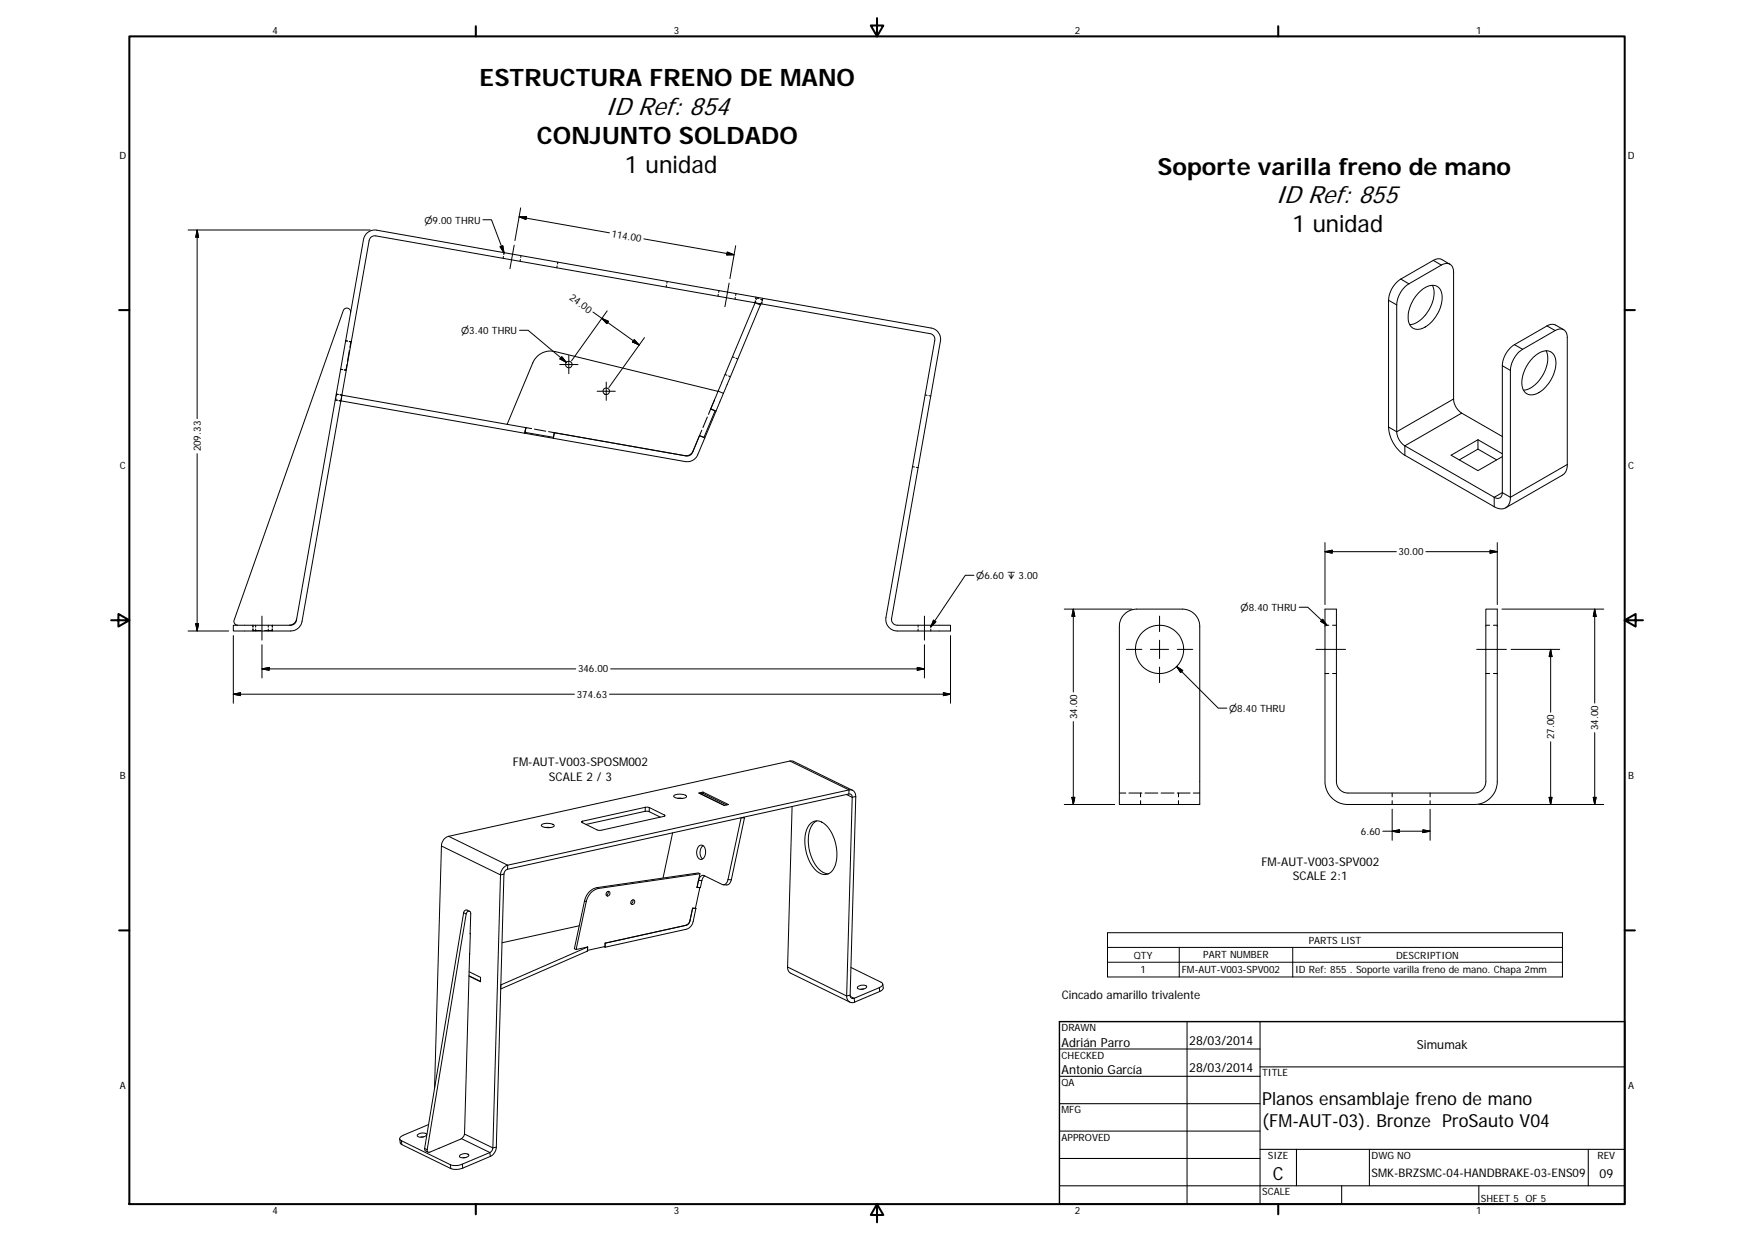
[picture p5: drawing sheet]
<svg xmlns="http://www.w3.org/2000/svg" width="594mm" height="420mm" viewBox="0 0 594 420" stroke-linecap="round" stroke-linejoin="round" font-family="sans-serif">
<g fill="none" stroke="#000" stroke-width=".36">
<path d="M170.5 86.8l-.1 .7M170.7 85.5l-.1 .7M176.2 87.8l-.1 .7M176.5 86.6l-.1 .6M188.7 90l-.1 .7M188.9 88.8l-.1 .6M225.7 96.5l-.1 .7M226 95.3l-.1 .6M243.3 99.7l-.1 .6M243.5 98.4l-.1 .6M249.3 99.4l-.1 .6M117.1 115.4l.6 .1"/>
<path d="M117.1 115.3l.6 .1M118.3 115.6l.5 .1-.3 1.9M118.3 118.6l-.6 3.8M118.3 115.6l.7 .1M249 100.7v.6M255.8 101.9l-.1 .6 .3-.6M256 100.6l-.1 .6M257 101.1l-.6-.3-.2 .6M257.6 101.3l.6 .3M257.9 102.4l-.2 .4M258.1 102.3l-.1 .6M258.2 101.6l-.1 .4"/>
<path d="M258.4 101l-.2 .6M113.5 135.4l.7 .2M113.8 134.7l-.1 .7 .6 .1M113.9 133.4l.6 .1M114.6 133.6l-.6-.1-.1 .6M114.8 135.7l.6 .1M114.9 135.6l.6 .1M115.2 133.6l.6 .1M115.2 133.7l.6 .1M115.4 125l.6 .1M115.4 125.1l.6 .1M116.6 125.3l.7 .1"/>
<path d="M117.5 123.4l-.3 1.9-.6-.1M240.7 138.5l-.7 1.8M245.6 126.8l.6 .2M246.8 127.3l.6 .3M248.1 120.8l.6 .3M249.3 121.3l.6 .2M313.4 133.7l.6 .1M314.6 134l.7 .1M178.1 144.8l2 .3M181 145.3l3.8 .7M185.8 146.1l1.9 .4M237.7 145.6l-.8 1.8"/>
<path d="M239.6 141.2l-1.5 3.6M309.1 158l.6 .1M310.3 158.2l.7 .1M85.7 213v.6M85.7 212.9v.6h2.6M85.7 211.7v.6M86.6 211.7v.6M86.6 213v.6M90.9 211.7v.6M90.9 213v.6M92.2 212.9v.6h-2.6M92.2 211.7v.6"/>
<path d="M92.3 211.7v.6M92.3 213v.6M311 211.7v.6M311 213v.6M315.2 211.7v.6M315.2 213v.6M448.8 211.7h1.3M451.4 211.7h1.2M503.3 211.7h1.2M505.8 211.7h1.3M448.8 228h1.3M451.4 228h1.2"/>
<path d="M503.3 228h1.2M505.8 228h1.3M379.1 268.5h2.2M382.4 268.5h4.4M386.3 268.5v1.3M386.3 271.1v1.3M387.8 268.5h4.4M393.3 268.5h4.3M398.7 268.5h4.4M399.2 268.5v1.3M399.2 271.1v1.3M404.2 268.5h2.2"/>
<path d="M471.5 268.5v1.3M471.5 271.1v1.3M484.4 268.5v1.3M484.4 271.1v1.3M358.8 355.2h68M402.1 345.9v61.8M426.8 345.9v61.8M358.8 364.4h68M358.8 373.7h68M426.8 361.2h123.5M358.8 382.9h68M358.8 392.2h68"/>
<path d="M426.8 389.1h123.5M439.1 389.1v12.4M463.8 389.1v12.4M537.9 389.1v12.4M358.8 401.5h191.5M454.4 401.5v6.2M500.9 401.5v6.2"/>
</g>
<g fill="none" stroke="#000" stroke-width=".34">
<path d="M63.7 77.9h61.7M66.8 77.9l.5 2.4h-1zM66.8 77.9v63.8M124.2 79a4 4 0 0 1 3.4-1.1l187.8 33.2a3.8 3.8 0 0 1 3.1 4.4l-16.5 93.9a1.98 1.98 0 0 0 1.9 2.3h18v1.9h-18a3.9 3.9 0 0 1-3.8-4.5l16.5-93.9a1.89 1.89 0 0 0-1.6-2.2l-187.7-33.1a1.97 1.97 0 0 0-2.3 1.5l-22.7 129a3.9 3.9 0 0 1-3.8 3.2h-19.5v-1.9h19.5a1.99 1.99 0 0 0 1.9-1.6l22.7-129zM163.5 74.4h3l4.2 11.3M175.8 73.4h2.5l-.2 .9zM175.8 73.4l30.6 5.4M176.4 70.4l-2 11.1M169.4 83.5l.9-.3 .4 2.5zM174.2 83l-1.5 8M218.1 80.9l30.5 5.4M246.3 85.3l2.3 1h-2.4z"/>
<path d="M246.9 95.8l-1.4 8M249.2 83.2l-2 11.1M474.4 94.5l2.8 1.6M474.4 94.5a9.1 9.1 0 0 0-4.1 7.2M477.2 96.1a9.1 9.1 0 0 0-4.1 7.1M480.3 99.3a5.8 5.8 0 0 1 6.4-2.4 5.5 5.5 0 0 1 1.4 6.6 10.8 10.8 0 0 1-7.8 8 3.5 3.5 0 0 1-3.4-4.4 12.6 12.6 0 0 1 3.4-7.8zM485.2 96.6a10.4 10.4 0 0 1-3 10.7 7.3 7.3 0 0 1-4.7 2.6M485.5 88.2l-11.1 6.3M485.5 88.2a2.86 2.86 0 0 1 2.9-.3l2.7 1.6M485.5 88.2l2.7 1.5M488.2 89.7l-11 6.4M488.2 89.7a2.54 2.54 0 0 1 2.9-.2 2.54 2.54 0 0 1 1.2 2.6v43"/>
<path d="M118.7 105.8a1.28 1.28 0 0 0-.9-1.5 1.28 1.28 0 0 0-1.5 .9l-37 104.8a1.33 1.33 0 0 0 1.2 1.7M176 111.8h2.9l12.9 10.9M200.8 105.6l15.7 11.2M203.8 107.8l2.3 1-.6 .8zM205.6 105.3l-12 16.9M214.8 115l1.7 1.8-2.3-1zM218.3 114.3l-12.1 16.9M257.5 103.3l-1.7-.8-12.2 29-.4 .9 1.8 .8M257.5 103.3l-12.5 29.9M257.7 102.8l-.2 .5M470.3 101.7l2.8 1.5M470.3 101.7v42.9"/>
<path d="M473.1 103.2v43M512.9 116.7l2.8 1.6M512.9 116.7a9 9 0 0 0-4.1 7.1M515.7 118.3a9.2 9.2 0 0 0-4.1 7.1M523.7 118.8a10.6 10.6 0 0 1-2.9 10.7 7.5 7.5 0 0 1-4.8 2.6M524 110.3a2.96 2.96 0 0 1 2.9-.2l2.7 1.5M524 110.3l-11.1 6.4M524 110.3l2.7 1.6M526.7 111.9a2.51 2.51 0 0 1 2.9-.3 2.51 2.51 0 0 1 1.2 2.7v43M526.7 111.9l-11 6.4M189.6 123.4h6.2M190.3 120.8l1.5 1.9-2.2-1.2z"/>
<path d="M192.7 120.3v6.2M202.2 132.5h6.2M205.3 129.4v6.2M242 135.4l-1.3 3.1 1.5 .6-3.8 9-1.5-.7-2.4 5.8a1.97 1.97 0 0 1-2.1 1.2l-44.6-7.9-.4 1.9M242 135.4l-1.3 3 1.8 .8M242.5 139.2l-6.2 14.8a3.8 3.8 0 0 1-4.2 2.3l-54.4-9.6M243.2 132.5l-55.2-13.5a6.5 6.5 0 0 0-7.5 3.8l-8.7 20.9M243.2 132.4l-1.2 3M245 133.2l-2.5 6M492.3 135.1a6 6 0 0 0 2.8 4.8M492.3 135.1l-19.2 11.1M495.1 139.9l-19.3 11"/>
<path d="M495.1 139.9l13.7 7.9M508.8 123.8l2.8 1.6M508.8 123.8v43M511.6 125.4v43M519.3 121a5.1 5.1 0 0 1 6.2-1.7 6.2 6.2 0 0 1 .9 7 10.6 10.6 0 0 1-7.5 7.4 3.6 3.6 0 0 1-3.5-4.4 13.1 13.1 0 0 1 3.9-8.3zM66.8 153.6v60M178.1 144.8l-.4 1.9M178.1 144.8l-62.3-11-.3 1.9 62.2 11M178.1 144.8l-.2 1.6 9.5 1.7 .3-1.6 44.2 7.8a2.55 2.55 0 0 0 2.9-1.6M236.9 147.5l1.8 .8M470.3 144.6a12.2 12.2 0 0 0 5.5 9.5M470.3 144.6l2.8 1.6"/>
<path d="M473.1 146.2a6.1 6.1 0 0 0 2.7 4.7M475.8 150.9v3.2M475.8 150.9l30.3 17.5M475.8 154.1l30.3 17.5M500.6 152.1l6.3 3.6M500.6 148.9l-9.1 5.2 9.1 5.2 8.2-4.7M500.6 152.1l-6.3 3.6M500.6 148.9v3.2M500.6 148.9l8.2 4.7M530.8 157.3l-19.2 11.1M530.8 157.3a3.8 3.8 0 0 1-1.6 3.5l-19.2 11.1M506.1 168.4v3.2"/>
<path d="M508.8 166.8l2.8 1.6M508.8 166.8a1.67 1.67 0 0 1-.8 1.8 1.67 1.67 0 0 1-1.9-.2M508.8 166.8l-2.7 1.6M511.6 168.4a3.3 3.3 0 0 1-1.6 3.5 3.3 3.3 0 0 1-3.9-.3M329.9 194.8h-2.9l-11.8 17.5M448.8 183.7v21M448.8 186.8l2.4-.5v1zM448.8 186.8h24.1M483 186.8h24.1M504.7 186.3l2.4 .5-2.4 .5zM507.1 183.7v21M63.7 213.6h13.8"/>
<path d="M66.3 211.2h1l-.5 2.4zM79 215.2v22.9M88.7 208.6v8.1M88.7 218.3v11.2M100.5 209.5a2.56 2.56 0 0 1-2.6 2.2M313.1 208.6v8.1M313.1 218.3v11.2M316.2 210l.8 .5-1.8 1.8zM321.9 215.2v22.9M360.5 206.2h22.9M363.5 206.2v28.1M363.5 206.2l.5 2.5h-1z"/>
<path d="M380.8 208a6 6 0 0 1 4.2-1.8h15.5a5.9 5.9 0 0 1 5.9 5.9v60.3h-27.3v-60.3a5.6 5.6 0 0 1 1.7-4.1zM381.5 219.9h5.3M389.6 219.9h6.2M392.7 208.6v5.2M392.7 216.8v6.1M398.7 219.9h5.3M440 205.6h2.9l6.5 6.1M445.7 219.9h10.1M448 209.7l1.4 2-2.1-1.3zM448.8 206.2h3.8v58.4a3.9 3.9 0 0 0 3.9 3.9h42.8a3.9 3.9 0 0 0 4-3.9v-58.4h3.8v58.4a7.8 7.8 0 0 1-7.8 7.8h-42.8a7.8 7.8 0 0 1-7.7-7.8zM500.1 219.9h10.1M508.7 206.2h34.5"/>
<path d="M511.8 219.9h16.5M525.2 219.9v21.2M525.2 219.9l.5 2.4h-1zM540.1 206.2v31.8M540.1 206.2l.5 2.5h-1zM79 235l2.5-.5v1zM79 235h115.6M88.7 226.5l2.5-.5v.9zM88.7 226.5h106.3M206.4 235h115.5M206.8 226.5h106.3M310.7 226l2.4 .5-2.4 .4z"/>
<path d="M319.5 234.5l2.4 .5-2.4 .5zM392.7 225.9v5.2M398.5 225.6l14.1 14.2h2.9M398.5 225.6l2.1 1.4-.7 .7zM267.5 257.7l1.2 .1 20 9.8M267.5 257.7l-115.6 25.4M267.5 257.7l20.1 9.7M363.5 244.3v28.1M525.2 251.1v21.3M540.1 248.1v24.3M183.6 279.1a4.5 4.5 0 0 1 4.1 .3 2.15 2.15 0 0 1-2.6 .8l-.4-.1a1.04 1.04 0 0 1-1.3-.8zM197.3 278v.6"/>
<path d="M218.5 274.7l1.4 .1M218.5 274.7l-20 4.4M218.6 273.3l1.3 .1M218.6 273.3l-.1 1.4M218.6 273.3l-21.3 4.7M219.9 274.8l3.8 1.9M219.9 273.4v1.4M219.9 273.4l5.2 2.5M225.1 275.9l-.1 .4M225.1 275.9l.1 .3-.2 .2-21.8 4.7-.9-.1-5.3-2.6-.1-.2 .4-.2M228.3 269.3a4.4 4.4 0 0 1 4.2 .3 2.1 2.1 0 0 1-2.6 .7h-.4a1.07 1.07 0 0 1-1.2-.9zM229.5 270.3h1.6"/>
<path d="M230.3 270.2v.1M236.7 268.5l1.4-.3 8.6 4.2-1.4 .3zM237 268.6h1.1M237 268.6l8.4 4.1M238.1 268.2v.4M238.1 268.6l8 3.9M251.7 276.7l.5 .2M252.2 276.9h-1.2l-4.4 20.9M252.2 276.9l-4.5 21M268.3 273.1l-1.5 54.3M274.3 279a3.6 3.6 0 0 1 5.7 .6 14 14 0 0 1 2.2 14.8 3.5 3.5 0 0 1-5.9 .2 14 14 0 0 1-2.6-14.8zM276.6 277.9a7.4 7.4 0 0 0-2.8 7.4 12.6 12.6 0 0 0 5.1 10.1l1.7 .4"/>
<path d="M286.7 269l1.9 .9M287.5 268.8a.94 .94 0 0 1 1.1 1.1M287.5 268.8l-115.6 25.5M287.6 267.4a1.94 1.94 0 0 1 2.2 2.3M287.6 267.4l-.1 1.4M287.6 267.4l-115.6 25.5M288.6 269.9l-1.8 67.3M289.8 269.7l-1.2 .2M289.8 269.7l-1.9 67.2M360.5 272.4h17M363 270h1l-.5 2.4zM471.5 274v10.5"/>
<path d="M484.4 274v10.5M524.7 270h1l-.5 2.4zM539.6 270h1l-.5 2.4zM543.2 272.4h-42.3M149.5 286.4l-2.3 82M149.5 286.4l20 9.8M151.9 283.1l20.1 9.8M151.9 283.1a3.4 3.4 0 0 0-2.4 3.3M169.5 296.2l-2.6 92.4M170.7 296l-1.2 .2M170.7 296l-2.6 92.4M171.9 294.3a1.78 1.78 0 0 0-1.2 1.7"/>
<path d="M172 292.9a3.5 3.5 0 0 0-2.5 3.3M172 292.9l-.1 1.4M184.7 280.1l1.6 .1M227.8 282l-3.2 15.3M236.6 298.1l-.5 2.3 1.1 .1 .5-2.4M236.6 298.1h1.1M236.8 286.4a1.49 1.49 0 0 1 1.6 .1 1.49 1.49 0 0 1 .6 1.6 2.17 2.17 0 0 1-1.9 2.8 3.1 3.1 0 0 1-.3-4.5zM237.1 295.8l-1 4.7h.9M237.1 295.8l-.6-.2-34.3 4.9M237.1 295.8l-34.4 5M238.2 286.3a3.1 3.1 0 0 0-.3 4.5M238.7 296.6l-.6 .6-.4 .9"/>
<path d="M246.6 297.8l1.1 .1M246.6 297.8a1.68 1.68 0 0 1-2 1.7l-6.1-3a1.55 1.55 0 0 0-1.9 1.6M247.7 297.9a1.96 1.96 0 0 1-1.5 1.7h-1.2M468.3 281.4h16.1M471.5 281.4l2.5-.5v1zM481.9 280.9l2.5 .5-2.5 .5zM157 309l.9 .4M157 309l-13.2 79.8M157.9 309.4a.78 .78 0 0 1 .7-.9 .78 .78 0 0 1 .8 .8l-.2 6.8M157.9 309.4l-13.2 79.9M159.1 308.5l-.9-.4a.94 .94 0 0 0-1.2 .9M159.2 316.1l-.1 6.9"/>
<path d="M159.2 316.1h.1M196.2 313.4l-26.2 5.8M198 305l-3.5 16.2 .6 .3M198 305l.6 .3M198.6 305.3l-3.5 16.2 3.9-.9v1.2M202.2 300.5l.5 .3M202.2 300.5a5.5 5.5 0 0 0-4.2 4.5M202.7 300.8a5.5 5.5 0 0 0-4.1 4.5M205 319.3v1.4M205.6 302a.73 .73 0 0 1 1.1 .4 .73 .73 0 0 1-.8 .9 .71 .71 0 0 1-.7-.5 .71 .71 0 0 1 .4-.8zM206 301.8a.98 .98 0 0 1-.7 1.3M214 304.8a.75 .75 0 0 1 1.1 .6 .75 .75 0 0 1-.9 .8 .75 .75 0 0 1-.6-.6 .75 .75 0 0 1 .4-.8z"/>
<path d="M214.3 304.6a1.01 1.01 0 0 1-.6 1.3M232.4 313.2h.1M232.5 313.2l-27.5 6.1-.1 1.2-5.9 1.3M233.6 311.9h.1M233.6 311.9l-.3 .8-.8 .5M233.7 311.6a2.29 2.29 0 0 1-1.6 1.7M234.6 307.5l1.1 .1M235.6 307.5l.1 .1M235.7 307.6l-.9 4.4a3.3 3.3 0 0 1-2.4 2.6l-27.4 6.1M236.9 300.5h.1M237 300.5l-1.5 7h-.9l-1 4.4M375.1 315.8h154.1v15h-154.1z"/>
<path d="M158.8 330.4l3.9 1.9M158.9 329l3.9 1.9-.1 1.5-3.9-1.9M159.1 323l-1.8 60.6a2.49 2.49 0 0 1-1.3 2.1l-3.4 1.4M199 322l-29.4 12.8M199 321.8h.1M199 320.6l-29.4 12.9M199 320.6v1.4M204.6 320.5l.4 .2M266.8 327.4a2.2 2.2 0 0 0 1 2.1l20 9.8M266.8 327.4l20 9.8M286.8 337.2a1.94 1.94 0 0 0 2.7 2.1M287.9 336.9l-1.1 .3"/>
<path d="M287.9 336.9a.98 .98 0 0 0 1.4 1.1M288 337.4l1.3 .6M288.2 327.6l10.2 4.9a.86 .86 0 0 1 .6 1 .86 .86 0 0 1-.9 .7l-.3 .2M289.3 338l.2 1.3M290.5 334.1l1.4-.6a1.29 1.29 0 0 1 1.7 .7 2.24 2.24 0 0 1-3.2 .2zM292.5 334.8l-.9 .2M297.8 334.4l-8.5 3.6M297.8 334.4l.2 1.3M298 335.7l-8.5 3.6M299 333.2l.1 1.6-1.1 .9M375.1 320.8h154.1M375.1 325.8h154.1"/>
<path d="M399.4 320.8v10M437.8 320.8v10M135.4 385.6l.2 1.4 .5 .5M135.9 386.2l16.6 8.1M135.9 386.2l.2 1.3M136.1 387.5l16.6 8.1M141.5 384.2l1.4-.6a.99 .99 0 0 1 1.5 .8l-1.6 .6a1.05 1.05 0 0 1-1.5-.7zM143.5 384.9l-1 .1M143.8 388.8l.9 .5M143.8 388.8l.2 .8 1 .5M145.2 380.7l-8.6 3.7a1.06 1.06 0 0 0-1 1.6l.3 .2M152.5 394.3l.2 1.3"/>
<path d="M152.6 387.1h.1M152.6 387.1l-7 3a.65 .65 0 0 1-.7-.1 .65 .65 0 0 1-.2-.7M155.8 391.2l1.4-.6a.98 .98 0 0 1 1.5 .8l-1.6 .6a1.03 1.03 0 0 1-1.4-.7zM156.3 385.5l9.6 4.7M156.6 394.1l-2.2 .5-1.9-.3M156.6 394.1l.2 1.4M156.8 395.5l-2.2 .4-1.9-.3M157.3 383.9l9.6 4.7M157.8 391.9l-1 .1M165.9 390.2l.2 1.3M165.9 390.2l-9.3 3.9M166.1 391.5l-9.3 4"/>
<path d="M166.9 388.6l-.3 1.1-.7 .5M168.1 388.4l-1.2 .2M168.1 388.4a3.7 3.7 0 0 1-2 3.1"/>
<circle cx="192.7" cy="123.4" r="1.11"/>
<circle cx="205.3" cy="132.5" r="1.11"/>
<circle cx="392.7" cy="219.9" r="8.2"/>
</g>
<g fill="#000">
<circle cx="178.1" cy="144.8" r=".16"/>
<circle cx="199" cy="320.6" r=".16"/>
</g>
<g fill="none" stroke="#000" stroke-width=".69">
<path d="M43.8 12.3h506.5v395.4h-506.5zM161.2 8.9v3.4M297 6.1v6.2l-2.1-3.7h4.3l-2.2 3.7M432.9 8.9v3.4M40.4 105h3.4M550.3 105h3.4M37.6 210h6.2l-3.7-2.1v4.2l3.7-2.1M550.3 210l3.7 2.1v-4.2l-3.7 2.1h6.2M40.4 315h3.4M550.3 315h3.4M161.2 407.7v3.4M297 407.7l2.2 3.7h-4.3l2.1-3.7v6.1"/>
<path d="M432.9 407.7v3.4"/>
</g>
<path d="M358.8 345.9h191.5v61.8h-191.5z" fill="none" stroke="#000" stroke-width=".48"/>
<g fill="#000" stroke="#000" stroke-width=".34">
<path d="M175.8 73.4h2.5l-.2 .9zM66.8 77.9l.5 2.4h-1zM169.4 83.5l.9-.3 .4 2.5zM246.3 85.3l2.3 1h-2.4zM203.8 107.8l2.3 1-.6 .8zM214.8 115l1.7 1.8-2.3-1zM190.3 120.8l1.5 1.9-2.2-1.2zM448.8 186.8l2.4-.5v1zM504.7 186.3l2.4 .5-2.4 .5zM66.3 211.2h1l-.5 2.4zM316.2 210l.8 .5-1.8 1.8zM363.5 206.2l.5 2.5h-1z"/>
<path d="M448 209.7l1.4 2-2.1-1.3zM540.1 206.2l.5 2.5h-1zM79 235l2.5-.5v1zM88.7 226.5l2.5-.5v.9zM310.7 226l2.4 .5-2.4 .4zM319.5 234.5l2.4 .5-2.4 .5zM398.5 225.6l2.1 1.4-.7 .7zM525.2 219.9l.5 2.4h-1zM363 270h1l-.5 2.4zM524.7 270h1l-.5 2.4zM539.6 270h1l-.5 2.4zM471.5 281.4l2.5-.5v1z"/>
<path d="M481.9 280.9l2.5 .5-2.5 .5z"/>
</g>
<text font-size="8.6" x="205" y="38.9">ID Ref: 854</text>
<text font-size="8.5" x="432" y="68.8">ID Ref: 855</text>
<g font-size="8.1">
<text x="162.4" y="29.2">ESTRUCTURA FRENO DE MANO</text>
<text x="181.8" y="48.7">CONJUNTO SOLDADO</text>
<text x="211.7" y="58.4">1 unidad</text>
</g>
<g font-size="8">
<text x="392" y="59.2">Soporte varilla freno de mano</text>
<text x="437.7" y="78.4">1 unidad</text>
</g>
<g font-size="6.1">
<text x="427.5" y="374.3">Planos ensamblaje freno de mano</text>
<text x="427.5" y="381.6">(FM-AUT-03). Bronze ProSauto V04</text>
<text x="431.1" y="399.4">C</text>
</g>
<g font-size="4.2">
<text x="402.8" y="353.7">28/03/2014</text>
<text x="359.5" y="354.3">Adrián Parro</text>
<text x="479.9" y="355.1">Simumak</text>
<text x="359.5" y="363.6">Antonio García</text>
<text x="402.8" y="363">28/03/2014</text>
<text x="541.8" y="398.7">09</text>
</g>
<g font-size="4.1">
<text x="173.7" y="259.4">FM-AUT-V003-SPOSM002</text>
<text x="185.9" y="264.4">SCALE 2 / 3</text>
<text x="427.2" y="293.2">FM-AUT-V003-SPV002</text>
<text x="437.9" y="298.1">SCALE 2:1</text>
</g>
<g font-size="4">
<text x="359.6" y="338.3">Cincado amarillo trivalente</text>
<text x="464.5" y="398.5">SMK-BRZSMC-04-HANDBRAKE-03-ENS09</text>
</g>
<g font-size="3.4">
<text x="92.3" y="11.3">4</text>
<text x="228.2" y="11.3">3</text>
<text x="364.1" y="11.3">2</text>
<text x="499.9" y="11.3">1</text>
<text x="40.4" y="53.7">D</text>
<text x="551.4" y="53.7">D</text>
<text x="207" y="80.2" transform="rotate(10 207 80.2)">114.00</text>
<text x="192.6" y="101.3" transform="rotate(36 192.6 101.3)">24.00</text>
<text x="68" y="152.8" transform="rotate(-90 68 152.8)">209.33</text>
<text x="40.6" y="158.7">C</text>
<text x="551.5" y="158.7">C</text>
<text x="473.7" y="188">30.00</text>
<text x="195.8" y="227.7">346.00</text>
<text x="195.4" y="236.3">374.63</text>
<text x="364.8" y="243.5" transform="rotate(-90 364.8 243.5)">34.00</text>
<text x="526.4" y="250.3" transform="rotate(-90 526.4 250.3)">27.00</text>
<text x="541.4" y="247.2" transform="rotate(-90 541.4 247.2)">34.00</text>
<text x="40.6" y="263.7">B</text>
<text x="551.5" y="263.7">B</text>
<text x="460.9" y="282.6">6.60</text>
<text x="443.2" y="319.5">PARTS LIST</text>
<text x="384" y="324.5">QTY</text>
<text x="386.3" y="329.5">1</text>
<text x="400.3" y="329.5">FM-AUT-V003-SPV002</text>
<text x="407.5" y="324.5">PART NUMBER</text>
<text x="438.7" y="329.6">ID Ref: 855 . Soporte varilla freno de mano. Chapa 2mm</text>
<text x="472.8" y="324.5">DESCRIPTION</text>
<text x="359.5" y="349.1">DRAWN</text>
<text x="359.5" y="358.4">CHECKED</text>
<text x="427.5" y="364.4">TITLE</text>
<text x="40.6" y="368.7">A</text>
<text x="359.5" y="367.7">QA</text>
<text x="551.5" y="368.7">A</text>
<text x="359.5" y="376.9">MFG</text>
<text x="359.5" y="386.2">APPROVED</text>
<text x="429.4" y="392.4">SIZE</text>
<text x="464.5" y="392.4">DWG NO</text>
<text x="541.1" y="392.3">REV</text>
<text x="427.5" y="404.7">SCALE</text>
<text x="501.6" y="406.8">SHEET 5 OF 5</text>
<text x="92.3" y="411.1">4</text>
<text x="228.2" y="411.1">3</text>
<text x="364.1" y="411.1">2</text>
<text x="499.9" y="411.1">1</text>
</g>
<g font-size="3.2">
<text x="143.8" y="75.7">⌀9.00 THRU</text>
<text x="156.2" y="113.1">⌀3.40 THRU</text>
<text x="330.6" y="196">⌀6.60 ↧ 3.00</text>
<text x="420.2" y="206.8">⌀8.40 THRU</text>
<text x="416.3" y="241">⌀8.40 THRU</text>
</g>
</svg>
